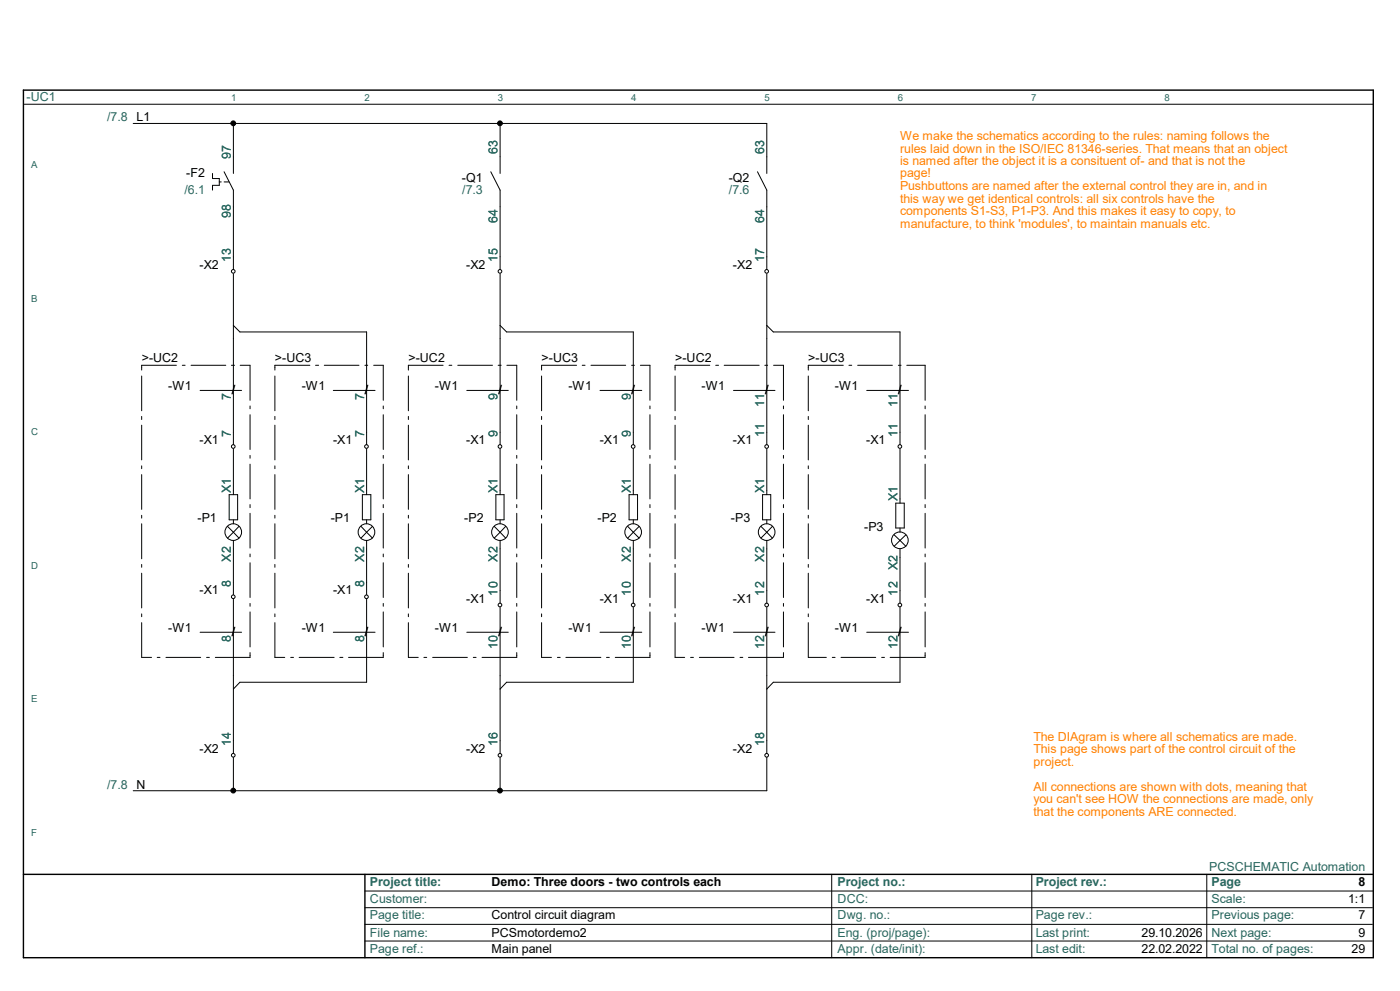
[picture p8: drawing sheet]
<svg xmlns="http://www.w3.org/2000/svg" width="420mm" height="297mm" viewBox="0 0 420 297" stroke-linecap="round" stroke-linejoin="round" font-family="sans-serif">
<path d="M7 27h405v260h-405zM7 262h405M109.5 262v25" fill="none" stroke="#000" stroke-width=".42"/>
<g fill="none" stroke="#000" stroke-width=".3">
<path d="M7.3 31.2h404.7M40 37h190v15M70 37v15M150 37v15M63.8 52v1.5h2v2h-2v1.5M65.8 54.5h.6M67.2 51.5l2.8 5.5v23.8M67.2 54.5h1.5M147.2 51.5l2.8 5.5v23.8M227.2 51.5l2.8 5.5v23.8M70 82v51.3M70 97.5l2 2h38v33.8"/>
<path d="M150 82v51.3M150 97.5l2 2h38v33.8M230 82v51.3M230 97.5l2 2h38v33.8M42.5 112.7v10.4M52.9 109.5h-10.4v1.4M54.7 109.5h.8M57.3 109.5h10.4M60 117h12.5M69.4 109.5h1M72.1 109.5h2.9v10.5M82.5 112.7v10.4"/>
<path d="M93 109.5h-10.5v1.4M94.7 109.5h.9M97.3 109.5h10.4M100 117h12.5M109.5 109.5h.8M112.1 109.5h2.9v10.5M122.5 112.7v10.4M132.9 109.5h-10.4v1.4M134.7 109.5h.9M137.3 109.5h10.4M140 117h12.5M149.4 109.5h1"/>
<path d="M152.1 109.5h2.9v10.5M162.5 112.7v10.4M173 109.5h-10.5v1.4M174.7 109.5h.8M177.3 109.5h10.4M180 117h12.5M189.5 109.5h.8M192.1 109.5h2.9v10.5M202.5 112.7v10.4M212.9 109.5h-10.4v1.4M214.7 109.5h.9M217.3 109.5h10.5"/>
<path d="M220 117h12.5M229.4 109.5h.9M232.1 109.5h2.9v10.5M242.5 112.7v10.4M253 109.5h-10.5v1.4M254.7 109.5h.8M257.3 109.5h10.4M260 117h12.5M269.5 109.5h.8M272 109.5h5.5v10.5M42.5 124.8v.9M42.5 127.4v10.4"/>
<path d="M42.5 139.6v.9M70 134.5v13.8M75 121.7v.8M75 124.3v10.4M75 136.5v.8M75 139.1v10.4M82.5 124.8v.9M82.5 127.4v10.4M82.5 139.6v.9M110 134.5v13.8M115 121.7v.8M115 124.3v10.4"/>
<path d="M115 136.5v.8M115 139.1v10.4M122.5 124.8v.9M122.5 127.4v10.4M122.5 139.6v.9M150 134.5v13.8M155 121.7v.8M155 124.3v10.4M155 136.5v.8M155 139.1v10.4M162.5 124.8v.9M162.5 127.4v10.4"/>
<path d="M162.5 139.6v.9M190 134.5v13.8M195 121.7v.8M195 124.3v10.4M195 136.5v.8M195 139.1v10.4M202.5 124.8v.9M202.5 127.4v10.4M202.5 139.6v.9M230 134.5v13.8M235 121.7v.8M235 124.3v10.4"/>
<path d="M235 136.5v.8M235 139.1v10.4M242.5 124.8v.9M242.5 127.4v10.4M242.5 139.6v.9M270 134.5v16.3M277.5 121.7v.8M277.5 124.3v10.4M277.5 136.5v.8M277.5 139.1v10.4M42.5 142.2v10.5M42.5 154.4v.9"/>
<path d="M42.5 157v10.5M68.2 157.7l1.8 1.8M68.7 148.3h2.6v7.5h-2.6zM70 155.8v1.2M70 159.5l-1.8 1.8M70 159.5l1.7 1.8M71.7 157.7l-1.7 1.8M75 151.2v.9M75 153.8v10.5M82.5 142.2v10.5M82.5 154.4v.9M82.5 157v10.5"/>
<path d="M108.3 157.7l1.7 1.8M108.7 148.3h2.6v7.5h-2.6zM110 155.8v1.2M110 159.5l-1.7 1.8M110 159.5l1.8 1.8M111.8 157.7l-1.8 1.8M115 151.2v.9M115 153.8v10.5M122.5 142.2v10.5M122.5 154.4v.9M122.5 157v10.5M148.3 157.7l1.7 1.8"/>
<path d="M148.8 148.3h2.4v7.5h-2.4zM150 155.8v1.2M150 159.5l-1.7 1.8M150 159.5l1.7 1.8M151.7 157.7l-1.7 1.8M155 151.2v.9M155 153.8v10.5M162.5 142.2v10.5M162.5 154.4v.9M162.5 157v10.5M188.3 157.7l1.7 1.8M188.7 148.3h2.6v7.5h-2.6z"/>
<path d="M190 155.8v1.2M190 159.5l-1.7 1.8M190 159.5l1.8 1.8M191.8 157.7l-1.8 1.8M195 151.2v.9M195 153.8v10.5M202.5 142.2v10.5M202.5 154.4v.9M202.5 157v10.5M228.3 157.7l1.7 1.8M228.8 148.3h2.4v7.5h-2.4zM230 155.8v1.2"/>
<path d="M230 159.5l-1.7 1.8M230 159.5l1.7 1.8M231.7 157.7l-1.7 1.8M235 151.2v.9M235 153.8v10.5M242.5 142.2v10.5M242.5 154.4v.9M242.5 157v10.5M268.7 150.8h2.6v7.4h-2.6zM270 158.2v1.3M277.5 151.2v.9M277.5 153.8v10.5"/>
<path d="M42.5 169.2v.8M42.5 171.8v10.4M70 162v16.2M70 179.5v46.2M75 166v.9M75 168.7v10.4M82.5 169.2v.8M82.5 171.8v10.4M110 162v16.2M110 179.5v25h-38l-2 2M115 166v.9M115 168.7v10.4"/>
<path d="M122.5 169.2v.8M122.5 171.8v10.4M150 162v18.8M155 166v.9M155 168.7v10.4M162.5 169.2v.8M162.5 171.8v10.4M190 162v18.8M195 166v.9M195 168.7v10.4M202.5 169.2v.8M202.5 171.8v10.4"/>
<path d="M230 162v18.8M235 166v.9M235 168.7v10.4M242.5 169.2v.8M242.5 171.8v10.4M268.2 160.3l1.8 1.7M270 164.5v16.3M270 162l-1.8 1.7M270 162l1.8 1.7M271.8 160.3l-1.8 1.7M277.5 166v.9M277.5 168.7v10.4"/>
<path d="M42.5 186.6v10.4h3M42.5 184v.8M47.2 197h.8M49.8 197h10.4M60 189.5h12.5M62 197h.8M75 180.8v.9M75 183.4v10.5M75 195.6v1.4h-10.4M82.5 186.6v10.4h2.9M82.5 184v.8M87.2 197h.9"/>
<path d="M89.7 197h10.5M100 189.5h12.5M101.9 197h1M115 195.6v1.4h-10.4M115 180.8v.9M115 183.4v10.5M122.5 186.6v10.4h3M122.5 184v.8M127.2 197h.8M129.8 197h10.4M140 189.5h12.5M142 197h.8"/>
<path d="M150 182v43.7M155 195.6v1.4h-10.4M155 180.8v.9M155 183.4v10.5M162.5 186.6v10.4h2.9M162.5 184v.8M167.2 197h.9M169.8 197h10.5M180 189.5h12.5M181.9 197h.9M190 182v22.5h-38l-2 2M195 195.6v1.4h-10.4"/>
<path d="M195 180.8v.9M195 183.4v10.5M202.5 186.6v10.4h2.9M202.5 184v.8M207.2 197h.8M209.8 197h10.4M220 189.5h12.5M222 197h.8M230 182v43.7M235 195.6v1.4h-10.5M235 180.8v.9M235 183.4v10.5"/>
<path d="M242.5 186.6v10.4h5.4M242.5 184v.8M249.7 197h.8M252.3 197h10.4M260 189.5h12.5M264.5 197h.8M270 182v22.5h-38l-2 2M277.5 195.6v1.4h-10.5M277.5 180.8v.9M277.5 183.4v10.5M70 227v10M150 227v10"/>
<path d="M230 227v10h-190M109.5 272h302.2M109.5 277h302.2M109.5 267h302.5M249.5 262v25M309.5 262v25M362 262v25M109.5 282h302.2"/>
<circle cx="70" cy="37" r=".72"/>
<circle cx="150" cy="37" r=".72"/>
<circle cx="70" cy="81.3" r=".55"/>
<circle cx="150" cy="81.3" r=".55"/>
<circle cx="230" cy="81.3" r=".55"/>
<circle cx="70" cy="133.8" r=".55"/>
<circle cx="109.9" cy="133.8" r=".55"/>
<circle cx="150" cy="133.8" r=".55"/>
<circle cx="189.9" cy="133.8" r=".55"/>
<circle cx="230" cy="133.8" r=".55"/>
<circle cx="270" cy="133.8" r=".55"/>
<circle cx="70" cy="159.5" r="2.5"/>
<circle cx="109.9" cy="159.5" r="2.5"/>
<circle cx="150" cy="159.5" r="2.5"/>
<circle cx="189.9" cy="159.5" r="2.5"/>
<circle cx="230" cy="159.5" r="2.5"/>
<circle cx="70" cy="178.9" r=".55"/>
<circle cx="109.9" cy="178.9" r=".55"/>
<circle cx="270" cy="161.9" r="2.5"/>
<circle cx="150" cy="181.3" r=".55"/>
<circle cx="189.9" cy="181.3" r=".55"/>
<circle cx="230" cy="181.3" r=".55"/>
<circle cx="270" cy="181.3" r=".55"/>
<circle cx="70" cy="226.4" r=".55"/>
<circle cx="70" cy="236.9" r=".72"/>
<circle cx="150" cy="226.4" r=".55"/>
<circle cx="150" cy="236.9" r=".72"/>
<circle cx="230" cy="226.4" r=".55"/>
</g>
<g fill="#000">
<circle cx="70" cy="37" r=".72"/>
<circle cx="150" cy="37" r=".72"/>
<circle cx="70" cy="236.9" r=".72"/>
<circle cx="150" cy="236.9" r=".72"/>
</g>
<g font-size="3.7" fill="#27675f">
<text x="8" y="30.2">-UC1</text>
<text x="32.2" y="36.4">/7.8</text>
<text x="69.2" y="47.8" transform="rotate(-90 69.2 47.8)">97</text>
<text x="149.3" y="46.2" transform="rotate(-90 149.3 46.2)">63</text>
<text x="229.3" y="46.2" transform="rotate(-90 229.3 46.2)">63</text>
<text x="55.4" y="58.2">/6.1</text>
<text x="138.7" y="58.2">/7.3</text>
<text x="218.7" y="58.2">/7.6</text>
<text x="69.2" y="65.4" transform="rotate(-90 69.2 65.4)">98</text>
<text x="149.3" y="67" transform="rotate(-90 149.3 67)">64</text>
<text x="229.3" y="67" transform="rotate(-90 229.3 67)">64</text>
<text x="69.2" y="78.5" transform="rotate(-90 69.2 78.5)">13</text>
<text x="149.3" y="78.5" transform="rotate(-90 149.3 78.5)">15</text>
<text x="229.3" y="78.5" transform="rotate(-90 229.3 78.5)">17</text>
<text x="69.2" y="119.9" transform="rotate(-90 69.2 119.9)">7</text>
<text x="109.2" y="119.9" transform="rotate(-90 109.2 119.9)">7</text>
<text x="149.3" y="119.9" transform="rotate(-90 149.3 119.9)">9</text>
<text x="189.2" y="119.9" transform="rotate(-90 189.2 119.9)">9</text>
<text x="229.3" y="122" transform="rotate(-90 229.3 122)">11</text>
<text x="269.2" y="122" transform="rotate(-90 269.2 122)">11</text>
<text x="69.2" y="131" transform="rotate(-90 69.2 131)">7</text>
<text x="109.2" y="131" transform="rotate(-90 109.2 131)">7</text>
<text x="149.3" y="131" transform="rotate(-90 149.3 131)">9</text>
<text x="189.2" y="131" transform="rotate(-90 189.2 131)">9</text>
<text x="229.3" y="131" transform="rotate(-90 229.3 131)">11</text>
<text x="269.2" y="131" transform="rotate(-90 269.2 131)">11</text>
<text x="69.2" y="147.7" transform="rotate(-90 69.2 147.7)">X1</text>
<text x="109.2" y="147.7" transform="rotate(-90 109.2 147.7)">X1</text>
<text x="149.3" y="147.7" transform="rotate(-90 149.3 147.7)">X1</text>
<text x="189.2" y="147.7" transform="rotate(-90 189.2 147.7)">X1</text>
<text x="229.3" y="147.7" transform="rotate(-90 229.3 147.7)">X1</text>
<text x="269.2" y="150.3" transform="rotate(-90 269.2 150.3)">X1</text>
<text x="69.2" y="168.3" transform="rotate(-90 69.2 168.3)">X2</text>
<text x="109.2" y="168.3" transform="rotate(-90 109.2 168.3)">X2</text>
<text x="149.3" y="168.3" transform="rotate(-90 149.3 168.3)">X2</text>
<text x="189.2" y="168.3" transform="rotate(-90 189.2 168.3)">X2</text>
<text x="229.3" y="168.3" transform="rotate(-90 229.3 168.3)">X2</text>
<text x="269.2" y="170.9" transform="rotate(-90 269.2 170.9)">X2</text>
<text x="69.2" y="176" transform="rotate(-90 69.2 176)">8</text>
<text x="109.2" y="176" transform="rotate(-90 109.2 176)">8</text>
<text x="149.3" y="178.5" transform="rotate(-90 149.3 178.5)">10</text>
<text x="189.2" y="178.5" transform="rotate(-90 189.2 178.5)">10</text>
<text x="229.3" y="178.5" transform="rotate(-90 229.3 178.5)">12</text>
<text x="269.2" y="178.5" transform="rotate(-90 269.2 178.5)">12</text>
<text x="69.2" y="192.4" transform="rotate(-90 69.2 192.4)">8</text>
<text x="109.2" y="192.4" transform="rotate(-90 109.2 192.4)">8</text>
<text x="149.3" y="194.5" transform="rotate(-90 149.3 194.5)">10</text>
<text x="189.2" y="194.5" transform="rotate(-90 189.2 194.5)">10</text>
<text x="229.3" y="194.5" transform="rotate(-90 229.3 194.5)">12</text>
<text x="269.2" y="194.5" transform="rotate(-90 269.2 194.5)">12</text>
<text x="69.2" y="223.5" transform="rotate(-90 69.2 223.5)">14</text>
<text x="149.3" y="223.5" transform="rotate(-90 149.3 223.5)">16</text>
<text x="229.3" y="223.5" transform="rotate(-90 229.3 223.5)">18</text>
<text x="32.2" y="236.4">/7.8</text>
<text x="362.8" y="260.9">PCSCHEMATIC Automation</text>
<text x="111" y="265.6">Project title:</text>
<text x="251.3" y="265.6">Project no.:</text>
<text x="310.7" y="265.6">Project rev.:</text>
<text x="363.5" y="265.6">Page</text>
<text x="111" y="270.7">Customer:</text>
<text x="111" y="275.5">Page title:</text>
<text x="251.3" y="275.5">Dwg. no.:</text>
<text x="251.3" y="270.7">DCC:</text>
<text x="310.7" y="275.5">Page rev.:</text>
<text x="363.5" y="275.5">Previous page:</text>
<text x="363.5" y="270.7">Scale:</text>
<text x="111" y="280.7">File name:</text>
<text x="251.3" y="280.7">Eng. (proj/page):</text>
<text x="310.7" y="280.7">Last print:</text>
<text x="363.5" y="280.7">Next page:</text>
<text x="111" y="285.5">Page ref.:</text>
<text x="251.3" y="285.5">Appr. (date/init):</text>
<text x="310.7" y="285.5">Last edit:</text>
<text x="363.5" y="285.5">Total no. of pages:</text>
</g>
<g font-size="3.7">
<text x="41" y="36.4">L1</text>
<text x="55.9" y="53.2">-F2</text>
<text x="138.6" y="54.4">-Q1</text>
<text x="218.6" y="54.4">-Q2</text>
<text x="59.9" y="80.7">-X2</text>
<text x="139.9" y="80.7">-X2</text>
<text x="219.9" y="80.7">-X2</text>
<text x="42.5" y="108.4">&gt;-UC2</text>
<text x="82.5" y="108.4">&gt;-UC3</text>
<text x="122.5" y="108.4">&gt;-UC2</text>
<text x="162.5" y="108.4">&gt;-UC3</text>
<text x="202.5" y="108.4">&gt;-UC2</text>
<text x="242.5" y="108.4">&gt;-UC3</text>
<text x="50.5" y="116.9">-W1</text>
<text x="69.5" y="118.2">/</text>
<text x="90.5" y="116.9">-W1</text>
<text x="109.5" y="118.2">/</text>
<text x="130.5" y="116.9">-W1</text>
<text x="149.5" y="118.2">/</text>
<text x="170.5" y="116.9">-W1</text>
<text x="189.5" y="118.2">/</text>
<text x="210.5" y="116.9">-W1</text>
<text x="229.5" y="118.2">/</text>
<text x="250.4" y="116.9">-W1</text>
<text x="269.5" y="118.2">/</text>
<text x="59.9" y="133.2">-X1</text>
<text x="99.9" y="133.2">-X1</text>
<text x="139.9" y="133.2">-X1</text>
<text x="179.9" y="133.2">-X1</text>
<text x="219.9" y="133.2">-X1</text>
<text x="259.8" y="133.2">-X1</text>
<text x="59.3" y="156.5">-P1</text>
<text x="99.2" y="156.5">-P1</text>
<text x="139.3" y="156.5">-P2</text>
<text x="179.2" y="156.5">-P2</text>
<text x="219.3" y="156.5">-P3</text>
<text x="259.2" y="159">-P3</text>
<text x="59.9" y="178.1">-X1</text>
<text x="99.9" y="178.1">-X1</text>
<text x="139.9" y="180.7">-X1</text>
<text x="179.9" y="180.7">-X1</text>
<text x="219.9" y="180.7">-X1</text>
<text x="259.8" y="180.7">-X1</text>
<text x="50.5" y="189.4">-W1</text>
<text x="69.5" y="190.7">/</text>
<text x="90.5" y="189.4">-W1</text>
<text x="109.5" y="190.7">/</text>
<text x="130.5" y="189.4">-W1</text>
<text x="149.5" y="190.7">/</text>
<text x="170.5" y="189.4">-W1</text>
<text x="189.5" y="190.7">/</text>
<text x="210.5" y="189.4">-W1</text>
<text x="229.5" y="190.7">/</text>
<text x="250.4" y="189.4">-W1</text>
<text x="269.5" y="190.7">/</text>
<text x="59.9" y="225.6">-X2</text>
<text x="139.9" y="225.6">-X2</text>
<text x="219.9" y="225.6">-X2</text>
<text x="41" y="236.4">N</text>
<text x="147.5" y="265.6">Demo: Three doors - two controls each</text>
<text x="407.5" y="265.6">8</text>
<text x="147.5" y="275.5">Control circuit diagram</text>
<text x="404.5" y="270.7">1:1</text>
<text x="407.5" y="275.5">7</text>
<text x="147.5" y="280.7">PCSmotordemo2</text>
<text x="342.5" y="280.7">29.10.2026</text>
<text x="407.5" y="280.7">9</text>
<text x="147.5" y="285.5">Main panel</text>
<text x="342.5" y="285.5">22.02.2022</text>
<text x="405.5" y="285.5">29</text>
</g>
<g font-size="3.7" fill="#ff8000">
<text x="270" y="42">We make the schematics according to the rules: naming follows the</text>
<text x="270" y="45.7">rules laid down in the ISO/IEC 81346-series. That means that an object</text>
<text x="270" y="49.4">is named after the object it is a consituent of- and that is not the</text>
<text x="270" y="53.2">page!</text>
<text x="270" y="57">Pushbuttons are named after the external control they are in, and in</text>
<text x="270" y="60.7">this way we get identical controls: all six controls have the</text>
<text x="270" y="64.4">components S1-S3, P1-P3. And this makes it easy to copy, to</text>
<text x="270" y="68.2">manufacture, to think 'modules', to maintain manuals etc.</text>
<text x="310" y="222">The DIAgram is where all schematics are made.</text>
<text x="310" y="225.7">This page shows part of the control circuit of the</text>
<text x="310" y="229.4">project.</text>
<text x="310" y="237">All connections are shown with dots, meaning that</text>
<text x="310" y="240.7">you can't see HOW the connections are made, only</text>
<text x="310" y="244.4">that the components ARE connected.</text>
</g>
<g font-size="2.9" fill="#27675f">
<text x="69.3" y="30.4">1</text>
<text x="109.3" y="30.4">2</text>
<text x="149.4" y="30.4">3</text>
<text x="189.3" y="30.4">4</text>
<text x="229.4" y="30.4">5</text>
<text x="269.3" y="30.4">6</text>
<text x="309.4" y="30.4">7</text>
<text x="349.3" y="30.4">8</text>
<text x="9.3" y="50.4">A</text>
<text x="9.3" y="90.4">B</text>
<text x="9.3" y="130.5">C</text>
<text x="9.3" y="170.4">D</text>
<text x="9.3" y="210.4">E</text>
<text x="9.3" y="250.4">F</text>
</g>
</svg>
